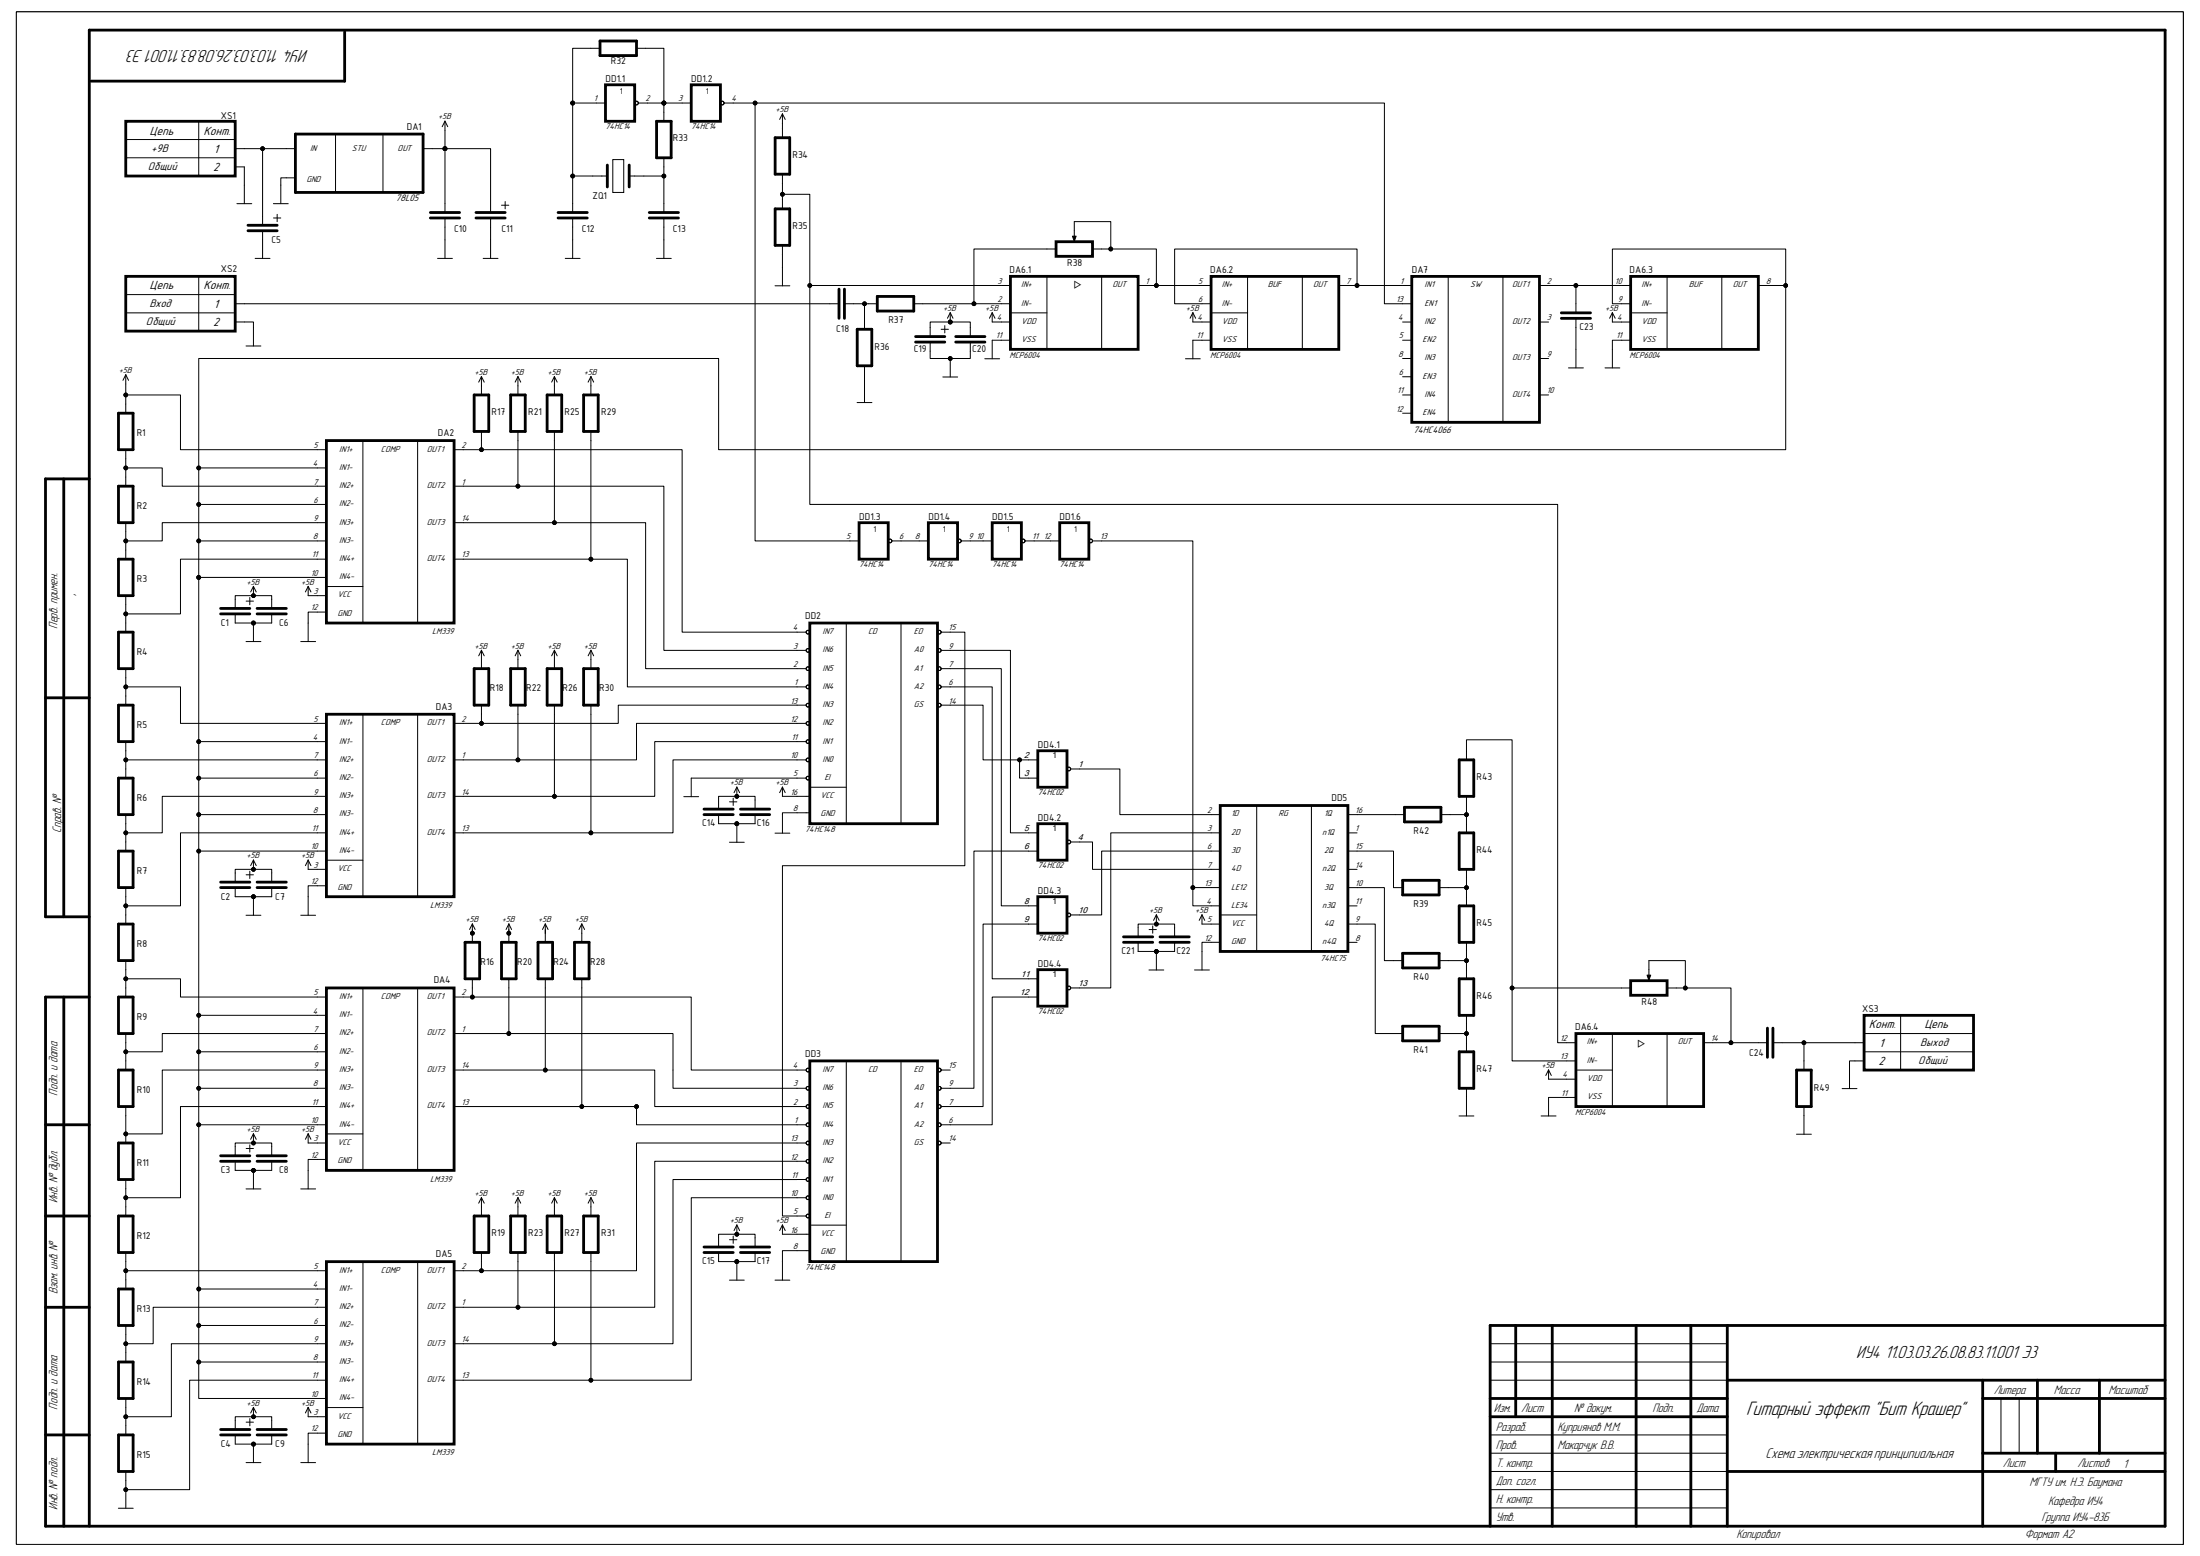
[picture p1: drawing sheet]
<svg xmlns="http://www.w3.org/2000/svg" width="297mm" height="210mm" viewBox="0 0 297 210" stroke-linecap="round" stroke-linejoin="round" font-family="sans-serif">
<g fill="none" stroke="#000" stroke-width=".14">
<path d="M2.2 1.6h292.6v206.8h-292.6zM17 18.8h14.8M26.8 16.4v7.4M45.3 18.1v7.9M51.7 18.1v7.9M60.1 16.4v3.7h6.1v8.6M60.1 16.4l-.4 .7M60.1 16.4l.3 .7M77.3 13.9v9.9h4.7M77.3 13.9h4.4M81 6.5h-3.7v7.4M85.9 6.5h3.7v9.9"/>
<path d="M86.2 13.9h7.1M97.8 13.9h89.1v27.1h3.7M101.9 13.9v59.1h14.1M105.6 15.4v3.2M105.6 15.4l-.3 .7M105.6 15.4l.4 .7M17 21.3h14.8M17 39.8h14.8M26.8 37.3v7.4M31.8 22.5h1.2v5M31.8 20.1h3.6M32 27.5h2"/>
<path d="M34.4 34.9h2M35.4 31.1v3.8M36.9 27.5h2M36.9 29.4h1M37.4 28.9v1M39.9 24h-2v3.5M39.9 20.1h-4.5v10.3M57.1 20.1h3v8.6M59.1 34.9h2M60.1 29.4v5.5M65.2 34.9h2M66.2 29.4v5.5"/>
<path d="M67.7 27.7h1M68.2 27.2v1M76.3 34.9h2M77.3 23.8v4.9M77.3 29.4v5.5M82.7 21.5h1.5v4.5h-1.5zM84.9 23.8h4.7v4.9M88.6 34.9h2M89.6 21.3v2.5M89.6 29.4v5.5M104.6 38.6h2M105.6 26.2h3.7v41.9h101v72.6h2.5"/>
<path d="M105.6 23.5v4.7M105.6 33.1v5.5M109.3 38.5h27.1M141.3 37.3v9.9M142.6 33.6h-11.1v7.4h-8.1M144.8 31.9h.5l-.3 .7zM145 32.4v-2.5h5v3.7M147.5 33.6h8.6v4.9h7.4M148.7 37.3v9.9M153.7 38.5h2.4M168.4 37.3v9.9M175.8 37.3v9.9"/>
<path d="M180.7 38.5h2.5M190.6 38.5h-7.4v-4.9h-24.6v7.4h4.9M195.5 37.3v19.7M202.9 37.3v19.7M207.8 38.5h12.3M212.8 38.5v3.7M225.1 37.3v9.9M232.5 37.3v9.9M237.4 38.5h3.7v22.2h-144.1v-12.3h-70.2v29.5M241.1 38.5v-4.9h-23.4v7.4h2.4M17 53.3h7.4v7.4h19.7M17 50.6v5.2"/>
<path d="M17 50.6l-.4 .7M17 50.6l.4 .7M17 42.2h14.8M31.8 43.5h2.4v3.2M31.8 41h81.5M33.2 46.7h2M49 59.5v24.6M56.4 59.5v24.6M65 58.2v2.5h-3.7M65 50.8v2.5M65 50.8l-.4 .8M65 50.8l.4 .8"/>
<path d="M69.9 58.2v7.4h-8.6M69.9 50.8v2.5M69.9 50.8l-.4 .8M69.9 50.8l.4 .8M74.8 50.8v2.5M74.8 58.2v12.3M74.8 50.8l-.3 .8M74.8 50.8l.4 .8M79.8 58.2v17.3h-18.5M79.8 50.8v2.5M79.8 50.8l-.4 .8M79.8 50.8l.4 .8"/>
<path d="M114 41h4.4M115.7 54.3h2M116.7 41v3.4M116.7 49.4v4.9M125.6 46.2v2.2h5.4v-2.2M127.1 44.4h.9M127.3 50.9h2M127.6 44v.9M128.3 43.5h-2.7v1.9M128.3 43.5h2.7v1.9M128.3 42.2l-.4 .8M128.3 42.2l.4 .8"/>
<path d="M128.3 42.2v1.3M128.3 48.4v2.5M131.5 41h4.9M133 48.4h2M134 42.2v1.3h2.4M134 42.2l-.4 .8M134 42.2l.3 .8M136.4 45.9h-2.4v2.5M136.4 42.2h4.9M160 48.4h2M161 42.2v1.3h2.5M161 42.2l-.3 .8"/>
<path d="M161 42.2l.4 .8M163.5 45.9h-2.5v2.5M163.5 42.2h4.9M189.4 43.5h1.2M189.4 45.9h1.2M189.4 48.4h1.2M189.4 50.9h1.2M189.4 53.3h1.2M189.4 55.8h1.2M207.8 43.5h1.3M207.8 48.4h1.3M207.8 53.3h1.3"/>
<path d="M211.8 49.7h2M212.8 43v6.7M216.7 49.7h2M217.7 42.2v1.3h2.4M217.7 42.2l-.4 .8M217.7 42.2l.4 .8M220.1 45.9h-2.4v3.8M220.1 42.2h5M17 60.7v4.9M17 63.2h4.9v2.4h22.2M17 70.5v5M26.8 77.9v59.1h17.3"/>
<path d="M26.8 63.2h17.3M26.8 68.1h17.3M26.8 73h17.3M26.8 77.9h17.3M34.2 79.1v1.3M34.2 79.1l-.4 .8M34.2 79.1l.4 .8M41.6 79.1v1.3h2.5M41.6 79.1l-.4 .8M41.6 79.1l.4 .8M44.1 70.5h-22.2v2.5h-4.9M44.1 75.5h-19.7v7.4h-7.4"/>
<path d="M44.1 79.2h4.9M61.3 70.5h25.9v19.7h21.6M65 60.7h27.1v24.6h16.7M69.9 65.6h19.7v22.2h19.2M79.8 75.5h4.9v17.2h24.1M120.4 73h4.9M129.8 73h4.2M138.4 73h4.7M147.5 73h13.5v49.3h3.7M17 80.4v4.9M17 90.2v5M17 92.7h7.4v4.9h19.7"/>
<path d="M31.8 82.1v-1.7h4.9v1.7M31.8 82.9v1.2h4.9v-1.2M33.2 86.6h2M33.2 81.1h1M33.7 80.6v1M34.2 84.1v2.5M40.6 86.6h2M44.1 82.6h-2.5v4M49 96.4v24.6M56.4 96.4v24.6M65 95.2v2.4h-3.7M65 87.8v2.4"/>
<path d="M65 87.8l-.4 .7M65 87.8l.4 .7M69.9 95.2v7.4h-8.6M69.9 87.8v2.4M69.9 87.8l-.4 .7M69.9 87.8l.4 .7M74.9 87.8v2.4M74.9 95.2v12.3M74.9 87.8l-.4 .7M74.9 87.8l.3 .7M79.8 87.8v2.4M79.8 95.2v17.2"/>
<path d="M79.8 87.8l-.4 .7M79.8 87.8l.4 .7M108.8 97.6h-22.9v5h-16M108.8 95.2h-25.3v2.4h-18.5M114.3 84.1v27.1M121.6 84.1v27.1M127.1 90.2h8.1v32.1h4.9M127.1 92.7h6.9v39.4h6.1M127.1 87.8h9.3v24.6h3.7M127.1 85.3h3.2v31.5h-24.7v47.3h3.2M127.1 95.2h5.6v7.4h7.4M17 100.1v4.9"/>
<path d="M17 102.6h27.1M17 110v4.9M17 119.8v4.9M26.8 100.1h17.3M26.8 105h17.3M26.8 110h17.3M26.8 114.9h17.3M31.8 119.1v-1.8h4.9v1.8M31.8 119.8v1.2h4.9v-1.2M33.2 118.1h1M33.7 117.6v1M34.2 116.1v1.2"/>
<path d="M34.2 116.1l-.4 .7M34.2 116.1l.4 .7M41.6 116.1v1.2h2.5M41.6 116.1l-.4 .7M41.6 116.1l.4 .7M44.1 119.6h-2.5v3.9M44.1 107.5h-22.2v4.9h-4.9M44.1 112.4h-19.7v9.9h-7.4M44.1 116.1h4.9M92.3 107.5h2M97 109.2v-1.7h4.9v1.7M97 110v1.2h4.9v-1.2"/>
<path d="M98.5 113.7h2M98.5 108.2h1M99 107.7v1M99.5 106.2l-.4 .8M99.5 106.2l.4 .8M99.5 106.2v1.3M99.5 111.2v2.5M104.6 112.5h2M105.6 106.2v1.3h3.7M105.6 106.2l-.3 .8M105.6 106.2l.4 .8M108.8 105h-15.5v2.5"/>
<path d="M108.8 102.6h-17.9v9.8h-29.6M108.8 100.1h-20.4v7.4h-27.1M109.3 109.7h-3.7v2.8M109.3 106.3h5M137.6 102.6v2.4h2.5M138.9 114.9h1.2M138.9 114.9h-7.4v32h-4.4M144.5 103.8h6.7v6.2h13.5M144.5 113.6h3v3.7h17.2M161 119.8h3.7M164.7 112.4h-14.7v20.9h-5.5M164.7 114.9h-16v8.6h-4.2"/>
<path d="M169.7 108.7v19.7M177 108.7v19.7M182 110h7.6M182 114.9h6.1v4.9h1.3M182 119.8h4.9v9.9h2.5M182 112.4h1.2M182 117.3h1.2M194.3 119.8h3.7v2.5M194.5 110h3.5v2.4M198 102.6v-2.7h6.1v43.3h8.7M198 107.5v2.5M198 117.3v2.5"/>
<path d="M17 129.7v4.9M17 139.5v4.9M17 132.1h7.4v2.5h19.7M26.8 137v5h17.3M33.2 123.5h2M34.2 121v2.5M40.6 123.5h2M44.1 139.5h-22.2v2.5h-4.9M49 133.3v24.7M56.4 133.3v24.7M61.3 139.5h29.6v7.4h17.9M61.3 134.6h32v9.8h15.5"/>
<path d="M63.8 125.5v.5M63.8 124.7v2.5M63.8 132.1v2.5M63.8 124.7l-.4 .8M63.8 124.7l.3 .8M68.7 125.5v.5M68.7 124.7v2.5M68.7 132.1v7.4M68.7 124.7l-.4 .8M68.7 124.7l.4 .8M73.6 125.5v.5M73.6 124.7v2.5"/>
<path d="M73.6 132.1v12.3M73.6 124.7l-.4 .8M73.6 124.7l.4 .8M78.5 132.1v17.3h-17.2M78.5 124.7v2.5M78.5 124.7l-.3 .8M78.5 124.7l.4 .8M140.1 124.7h-7.4v24.7h-5.6M140.1 134.6h-6.1v17.2h-6.9M153.7 126.4v-1.7h4.9v1.7M153.7 127.2v1.2h4.9v-1.2M155.1 130.9h2"/>
<path d="M155.1 125.5h1M155.6 125v1M156.1 123.5l-.4 .7M156.1 123.5l.4 .7M156.1 123.5v1.2M156.1 128.4v2.5M161.3 130.9h2M162.3 123.5v1.2h2.4M162.3 123.5l-.4 .7M162.3 123.5l.3 .7M164.7 127.2h-2.4v3.7M164.7 123.5h5"/>
<path d="M182 124.7h3.7v14.8h3.7M182 122.3h1.2M182 127.2h1.2M194.3 139.5h3.7v2.5M194.3 129.7h3.7v2.4M198 127.2v2.5M198 137v2.5M204.1 133.3h16M217.7 139.5v9.9M222.4 131.6h.5l-.3 .7zM222.6 132.1v-2.4h4.9v3.6M225.1 133.3h8.6v7.4"/>
<path d="M225.1 139.5v9.9M251.7 139.5h14.7M256.6 137v7.4M17 159.2v4.9M17 149.4v4.9M26.8 142v4.9h17.3M26.8 146.9v4.9h17.3M26.8 151.8v22.2h17.3M31.8 156v-1.7h4.9v1.7M31.8 156.7v1.3h4.9v-1.3M33.2 155h1M33.7 154.5v1"/>
<path d="M34.2 153v1.3M34.2 158v2.5M34.2 153l-.4 .8M34.2 153l.4 .8M41.6 153v1.3h2.5M41.6 153l-.4 .8M41.6 153l.4 .8M44.1 156.5h-2.5v4M44.1 144.4h-22.2v8.6h-4.9M44.1 149.4h-19.7v12.3h-7.4M44.1 153h4.9M61.3 144.4h27.1v5h20.4"/>
<path d="M78.5 149.4h7.4v2.4h22.9M108.8 159.2h-17.9v22.2h-16M108.8 156.7h-20.4v19.7h-27.1M108.8 154.3h-22.9v17.2h-24.6M114.3 143.2v27.1M121.6 143.2v27.1M127.1 144.4h1.2M127.1 154.3h1.2M197 150.6h2M198 146.9v3.7M208.1 150.6h2M209.1 144.4v1.3h3.7"/>
<path d="M209.1 144.4l-.4 .8M209.1 144.4l.3 .8M212.8 148.1h-3.7v2.5M212.8 144.4h4.9M230 140.7h8.6M239.4 140.7h12.3M242.5 153.1h2M243.5 140.7v3.7M243.5 149.4v3.7M248.7 146.9h2M251.7 143.2h-2v3.7M251.7 142h14.7"/>
<path d="M17 169.1v4.9M17 171.5h27.1M17 178.9v4.9M26.8 174v4.9h17.3M26.8 178.9v4.9h17.3M33.2 160.5h2M40.6 160.5h2M44.1 176.4h-23.4v5h-3.7M49 170.3v24.6M56.4 170.3v24.6M65 161.6v2.5M65 169.1v2.4"/>
<path d="M65 161.6l-.4 .8M65 161.6l.4 .8M69.9 161.6v2.5M69.9 169.1v7.3M69.9 161.6l-.4 .8M69.9 161.6l.4 .8M74.9 169.1v12.3h-13.6M74.9 161.6v2.5M74.9 161.6l-.4 .8M74.9 161.6l.3 .8M79.8 169.1v17.2h-18.5M79.8 161.6v2.5"/>
<path d="M79.8 161.6l-.4 .8M79.8 161.6l.4 .8M97 168.3v-1.7h4.9v1.7M97 169.1v1.2h4.9v-1.2M98.5 172.8h2M98.5 167.3h1M99 166.8v1M99.5 165.3v1.3M99.5 170.3v2.5M99.5 165.3l-.4 .8M99.5 165.3l.4 .8M104.6 172.8h2"/>
<path d="M105.6 165.3v1.3h3.7M105.6 165.3l-.3 .8M105.6 165.3l.4 .8M108.8 161.7h-15.5v24.6h-13.5M109.3 168.8h-3.7v4M109.3 165.4h5M17 188.8v4.9M17 198.6v5M26.8 183.8v5h17.3M31.8 192.9v-1.7h4.9v1.7M31.8 193.7v1.2h4.9v-1.2M33.2 197.4h2"/>
<path d="M33.2 191.9h1M33.7 191.5v.9M34.2 190v1.2M34.2 194.9v2.5M34.2 190l-.4 .7M34.2 190l.4 .7M40.6 197.4h2M41.6 190v1.2h2.5M41.6 190l-.4 .7M41.6 190l.4 .7M44.1 193.4h-2.5v4M44.1 181.4h-21v9.8h-6.1"/>
<path d="M44.1 186.3h-18.5v14.8h-8.6M44.1 190h4.9M201.2 198.6h32M201.2 196.1h32M201.2 193.7h32M201.2 186.3h32M201.2 183.8h32M201.2 181.4h32M270.1 188.8v7.3M272.6 188.8v7.3M16 203.6h2M201.2 201.1h32"/>
<path d="M201.2 203.5h32"/>
<circle cx="77.3" cy="13.9" r=".25"/>
<circle cx="85.9" cy="13.9" r=".25"/>
<circle cx="89.6" cy="13.9" r=".25"/>
<circle cx="97.5" cy="13.9" r=".25"/>
<circle cx="101.9" cy="13.9" r=".25"/>
<circle cx="35.4" cy="20.1" r=".25"/>
<circle cx="60.1" cy="20.1" r=".25"/>
<circle cx="77.3" cy="23.8" r=".25"/>
<circle cx="89.6" cy="23.8" r=".25"/>
<circle cx="105.6" cy="26.2" r=".25"/>
<circle cx="109.3" cy="38.5" r=".25"/>
<circle cx="150" cy="33.6" r=".25"/>
<circle cx="156.1" cy="38.5" r=".25"/>
<circle cx="183.2" cy="38.5" r=".25"/>
<circle cx="212.8" cy="38.5" r=".25"/>
<circle cx="241.1" cy="38.5" r=".25"/>
<circle cx="17" cy="53.3" r=".25"/>
<circle cx="116.7" cy="41" r=".25"/>
<circle cx="128.3" cy="48.4" r=".25"/>
<circle cx="128.3" cy="43.5" r=".25"/>
<circle cx="131.5" cy="41" r=".25"/>
<circle cx="17" cy="73" r=".25"/>
<circle cx="17" cy="63.2" r=".25"/>
<circle cx="26.8" cy="77.9" r=".25"/>
<circle cx="26.8" cy="73" r=".25"/>
<circle cx="26.8" cy="68.1" r=".25"/>
<circle cx="26.8" cy="63.2" r=".25"/>
<circle cx="65" cy="60.7" r=".25"/>
<circle cx="69.9" cy="65.6" r=".25"/>
<circle cx="74.8" cy="70.5" r=".25"/>
<circle cx="79.8" cy="75.5" r=".25"/>
<circle cx="120.2" cy="73" r=".25"/>
<circle cx="129.5" cy="73" r=".25"/>
<circle cx="138.1" cy="73" r=".25"/>
<circle cx="147.2" cy="73" r=".25"/>
<circle cx="17" cy="82.9" r=".25"/>
<circle cx="17" cy="92.7" r=".25"/>
<circle cx="34.2" cy="80.4" r=".25"/>
<circle cx="34.2" cy="84.1" r=".25"/>
<circle cx="65" cy="97.6" r=".25"/>
<circle cx="109.1" cy="95.2" r=".25"/>
<circle cx="109.1" cy="90.3" r=".25"/>
<circle cx="109.1" cy="85.3" r=".25"/>
<circle cx="109.1" cy="92.7" r=".25"/>
<circle cx="109.1" cy="87.8" r=".25"/>
<circle cx="109.1" cy="97.6" r=".25"/>
<circle cx="126.8" cy="92.7" r=".25"/>
<circle cx="126.8" cy="87.8" r=".25"/>
<circle cx="126.8" cy="90.3" r=".25"/>
<circle cx="126.8" cy="85.3" r=".25"/>
<circle cx="126.8" cy="95.2" r=".25"/>
<circle cx="17" cy="112.4" r=".25"/>
<circle cx="17" cy="102.6" r=".25"/>
<circle cx="26.8" cy="100.1" r=".25"/>
<circle cx="26.8" cy="114.9" r=".25"/>
<circle cx="26.8" cy="110" r=".25"/>
<circle cx="26.8" cy="105" r=".25"/>
<circle cx="34.2" cy="117.3" r=".25"/>
<circle cx="69.9" cy="102.6" r=".25"/>
<circle cx="74.9" cy="107.5" r=".25"/>
<circle cx="79.8" cy="112.4" r=".25"/>
<circle cx="99.5" cy="107.5" r=".25"/>
<circle cx="99.5" cy="111.2" r=".25"/>
<circle cx="109.1" cy="100.1" r=".25"/>
<circle cx="109.1" cy="105" r=".25"/>
<circle cx="109.1" cy="102.6" r=".25"/>
<circle cx="137.6" cy="102.6" r=".25"/>
<circle cx="144.3" cy="103.8" r=".25"/>
<circle cx="144.3" cy="113.6" r=".25"/>
<circle cx="161" cy="119.8" r=".25"/>
<circle cx="198" cy="110" r=".25"/>
<circle cx="198" cy="119.8" r=".25"/>
<circle cx="17" cy="132.1" r=".25"/>
<circle cx="17" cy="122.3" r=".25"/>
<circle cx="26.8" cy="137" r=".25"/>
<circle cx="34.2" cy="121" r=".25"/>
<circle cx="63.8" cy="134.6" r=".25"/>
<circle cx="63.8" cy="126" r=".25"/>
<circle cx="68.7" cy="126" r=".25"/>
<circle cx="68.7" cy="139.5" r=".25"/>
<circle cx="144.3" cy="123.5" r=".25"/>
<circle cx="144.3" cy="133.3" r=".25"/>
<circle cx="156.1" cy="124.7" r=".25"/>
<circle cx="156.1" cy="128.4" r=".25"/>
<circle cx="198" cy="139.5" r=".25"/>
<circle cx="198" cy="129.7" r=".25"/>
<circle cx="204.1" cy="133.4" r=".25"/>
<circle cx="227.5" cy="133.4" r=".25"/>
<circle cx="17" cy="142" r=".25"/>
<circle cx="17" cy="153" r=".25"/>
<circle cx="26.8" cy="151.8" r=".25"/>
<circle cx="26.8" cy="146.9" r=".25"/>
<circle cx="26.8" cy="142" r=".25"/>
<circle cx="34.2" cy="158" r=".25"/>
<circle cx="34.2" cy="154.3" r=".25"/>
<circle cx="73.6" cy="144.4" r=".25"/>
<circle cx="78.5" cy="149.4" r=".25"/>
<circle cx="85.9" cy="149.4" r=".25"/>
<circle cx="109.1" cy="149.4" r=".25"/>
<circle cx="109.1" cy="146.9" r=".25"/>
<circle cx="109.1" cy="151.8" r=".25"/>
<circle cx="109.1" cy="144.4" r=".25"/>
<circle cx="109.1" cy="154.3" r=".25"/>
<circle cx="109.1" cy="159.2" r=".25"/>
<circle cx="109.1" cy="156.7" r=".25"/>
<circle cx="126.8" cy="151.8" r=".25"/>
<circle cx="126.8" cy="144.4" r=".25"/>
<circle cx="126.8" cy="146.9" r=".25"/>
<circle cx="126.8" cy="149.4" r=".25"/>
<circle cx="126.8" cy="154.3" r=".25"/>
<circle cx="233.7" cy="140.7" r=".25"/>
<circle cx="243.5" cy="140.7" r=".25"/>
<circle cx="17" cy="171.5" r=".25"/>
<circle cx="17" cy="161.7" r=".25"/>
<circle cx="26.8" cy="178.9" r=".25"/>
<circle cx="26.8" cy="174" r=".25"/>
<circle cx="65" cy="171.5" r=".25"/>
<circle cx="69.9" cy="176.4" r=".25"/>
<circle cx="99.5" cy="170.3" r=".25"/>
<circle cx="99.5" cy="166.6" r=".25"/>
<circle cx="109.1" cy="164.1" r=".25"/>
<circle cx="109.1" cy="161.7" r=".25"/>
<circle cx="17" cy="181.4" r=".25"/>
<circle cx="17" cy="191.2" r=".25"/>
<circle cx="26.8" cy="183.8" r=".25"/>
<circle cx="34.2" cy="194.9" r=".25"/>
<circle cx="34.2" cy="191.2" r=".25"/>
<circle cx="74.9" cy="181.4" r=".25"/>
<circle cx="79.8" cy="186.3" r=".25"/>
<circle cx="17" cy="201.1" r=".25"/>
</g>
<g fill="none" stroke="#000" stroke-width=".38">
<path d="M17 16.4h14.8v7.4h-14.8zM39.9 18.1h17.2v7.9h-17.2zM46.5 4.3v6.7h-34.2M81 5.5h4.9v2h-4.9zM81.7 11.4h4v5h-4zM88.6 16.4h2v4.9h-2zM93.3 11.4h4v5h-4zM104.6 18.6h2v4.9h-2zM17 37.3h14.8v7.4h-14.8zM33.5 31.1h3.9M33.5 30.4h3.9M58.1 28.7h3.9"/>
<path d="M58.1 29.4h3.9M64.3 28.7h3.9M64.3 29.4h3.9M75.3 28.7h4M75.3 29.4h4M82 22.3v2.9M84.9 22.3v2.9M87.7 28.7h3.9M87.7 29.4h3.9M104.6 28.2h2v4.9h-2zM113.3 39v4M114 39v4"/>
<path d="M136.4 37.3h17.3v9.9h-17.3zM142.6 32.6h4.9v2h-4.9zM163.5 37.3h17.2v9.9h-17.2zM190.6 37.3h17.2v19.7h-17.2zM220.1 37.3h17.3v9.9h-17.3zM16 55.8h2v4.9h-2zM44.1 59.5h17.2v24.6h-17.2zM64 53.3h2v4.9h-2zM68.9 53.3h2v4.9h-2zM73.9 53.3h1.9v4.9h-1.9zM78.8 53.3h2v4.9h-2zM115.7 44.4h2v5h-2z"/>
<path d="M118.4 40h5v2h-5zM123.6 46.2h4M123.6 45.4h4M129 46.2h4M129 45.4h4M210.8 43h3.9M210.8 42.2h3.9M8.6 64.6v59.1M12.1 64.6h-6v59.1h6M16 65.6h2v4.9h-2zM16 75.5h2v4.9h-2zM116 70.5h3.9v5h-3.9z"/>
<path d="M125.3 70.5h4v5h-4zM134 70.5h3.9v5h-3.9zM143.1 70.5h3.9v5h-3.9zM6.1 94.2h6M16 85.3h2v4.9h-2zM16 95.2h2v4.9h-2zM29.8 82.9h3.9M29.8 82.1h3.9M34.7 82.9h4M34.7 82.1h4M44.1 96.4h17.2v24.6h-17.2zM64 90.2h2v5h-2z"/>
<path d="M68.9 90.2h2v5h-2zM73.9 90.2h1.9v5h-1.9zM78.8 90.2h2v5h-2zM109.3 84.1h17.3v27.1h-17.3zM16 105h2v5h-2zM16 114.9h2v4.9h-2zM29.8 119.8h3.9M29.8 119.1h3.9M34.7 119.8h4M34.7 119.1h4M95 110h4M95 109.2h4"/>
<path d="M100 110h3.9M100 109.2h3.9M140.1 101.3h3.9v5h-3.9zM140.1 111.2h3.9v4.9h-3.9zM164.7 108.7h17.3v19.7h-17.3zM189.4 118.8h4.9v2h-4.9zM189.6 109h4.9v1.9h-4.9zM197 102.6h2v4.9h-2zM197 112.4h2v4.9h-2zM8.6 134.6v71.4M12.1 134.6h-6v71.4h286.2v-201.9h-280.2v201.9M16 134.6h2v4.9h-2z"/>
<path d="M16 124.7h2v5h-2zM44.1 133.3h17.2v24.7h-17.2zM62.8 127.2h2v4.9h-2zM67.7 127.2h2v4.9h-2zM72.6 127.2h2v4.9h-2zM77.6 127.2h1.9v4.9h-1.9zM140.1 121h3.9v5h-3.9zM140.1 130.9h3.9v4.9h-3.9zM151.7 127.2h3.9M151.7 126.4h3.9M156.6 127.2h3.9M156.6 126.4h3.9"/>
<path d="M189.4 128.7h4.9v1.9h-4.9zM189.4 138.5h4.9v2h-4.9zM197 132.1h2v4.9h-2zM197 122.3h2v4.9h-2zM212.8 139.5h17.2v9.9h-17.2zM220.1 132.4h5v1.9h-5zM238.6 138.8v3.9M239.4 138.8v3.9M251.7 137h14.7v7.4h-14.7zM6.1 151.8h6M16 144.4h2v5h-2zM16 154.3h2v4.9h-2z"/>
<path d="M29.8 156.7h3.9M29.8 156h3.9M34.7 156.7h4M34.7 156h4M109.3 143.2h17.3v27.1h-17.3zM197 142h2v4.9h-2zM242.5 144.4h2v5h-2zM6.1 164.1h6M6.1 176.4h6M16 164.1h2v5h-2zM16 174h2v4.9h-2zM44.1 170.3h17.2v24.6h-17.2z"/>
<path d="M64 164.1h2v5h-2zM68.9 164.1h2v5h-2zM73.9 164.1h1.9v5h-1.9zM78.8 164.1h2v5h-2zM95 169.1h4M95 168.3h4M100 169.1h3.9M100 168.3h3.9M204.6 178.9v12.3M209.6 178.9v27.1M220.9 178.9v27.1M228.3 178.9v27.1"/>
<path d="M233.2 178.9v27.1M292.3 178.9h-91.1v27.1M6.1 193.7h6M16 193.7h2v4.9h-2zM16 183.8h2v5h-2zM29.8 193.7h3.9M29.8 192.9h3.9M34.7 193.7h4M34.7 192.9h4M201.2 191.2h32M201.2 188.8h32M233.2 186.3h59.1"/>
<path d="M233.2 198.6h59.1M267.7 188.8h24.6M267.7 186.3v19.7M267.7 196.1h24.6M275.1 186.3v9.8M277.5 196.1v2.5M283.4 186.3v9.8"/>
</g>
<g fill="#000">
<path d="M144.8 31.9h.5l-.3 .7zM222.4 131.6h.5l-.3 .7z"/>
<circle cx="77.3" cy="13.9" r=".25"/>
<circle cx="89.6" cy="13.9" r=".25"/>
<circle cx="101.9" cy="13.9" r=".25"/>
<circle cx="35.4" cy="20.1" r=".25"/>
<circle cx="60.1" cy="20.1" r=".25"/>
<circle cx="77.3" cy="23.8" r=".25"/>
<circle cx="89.6" cy="23.8" r=".25"/>
<circle cx="105.6" cy="26.2" r=".25"/>
<circle cx="109.3" cy="38.5" r=".25"/>
<circle cx="150" cy="33.6" r=".25"/>
<circle cx="156.1" cy="38.5" r=".25"/>
<circle cx="183.2" cy="38.5" r=".25"/>
<circle cx="212.8" cy="38.5" r=".25"/>
<circle cx="241.1" cy="38.5" r=".25"/>
<circle cx="17" cy="53.3" r=".25"/>
<circle cx="116.7" cy="41" r=".25"/>
<circle cx="128.3" cy="48.4" r=".25"/>
<circle cx="128.3" cy="43.5" r=".25"/>
<circle cx="131.5" cy="41" r=".25"/>
<circle cx="17" cy="73" r=".25"/>
<circle cx="17" cy="63.2" r=".25"/>
<circle cx="26.8" cy="77.9" r=".25"/>
<circle cx="26.8" cy="73" r=".25"/>
<circle cx="26.8" cy="68.1" r=".25"/>
<circle cx="26.8" cy="63.2" r=".25"/>
<circle cx="65" cy="60.7" r=".25"/>
<circle cx="69.9" cy="65.6" r=".25"/>
<circle cx="74.8" cy="70.5" r=".25"/>
<circle cx="79.8" cy="75.5" r=".25"/>
<circle cx="17" cy="82.9" r=".25"/>
<circle cx="17" cy="92.7" r=".25"/>
<circle cx="34.2" cy="80.4" r=".25"/>
<circle cx="34.2" cy="84.1" r=".25"/>
<circle cx="65" cy="97.6" r=".25"/>
<circle cx="17" cy="112.4" r=".25"/>
<circle cx="17" cy="102.6" r=".25"/>
<circle cx="26.8" cy="100.1" r=".25"/>
<circle cx="26.8" cy="114.9" r=".25"/>
<circle cx="26.8" cy="110" r=".25"/>
<circle cx="26.8" cy="105" r=".25"/>
<circle cx="34.2" cy="117.3" r=".25"/>
<circle cx="69.9" cy="102.6" r=".25"/>
<circle cx="74.9" cy="107.5" r=".25"/>
<circle cx="79.8" cy="112.4" r=".25"/>
<circle cx="99.5" cy="107.5" r=".25"/>
<circle cx="99.5" cy="111.2" r=".25"/>
<circle cx="137.6" cy="102.6" r=".25"/>
<circle cx="161" cy="119.8" r=".25"/>
<circle cx="198" cy="110" r=".25"/>
<circle cx="198" cy="119.8" r=".25"/>
<circle cx="17" cy="132.1" r=".25"/>
<circle cx="17" cy="122.3" r=".25"/>
<circle cx="26.8" cy="137" r=".25"/>
<circle cx="34.2" cy="121" r=".25"/>
<circle cx="63.8" cy="134.6" r=".25"/>
<circle cx="63.8" cy="126" r=".25"/>
<circle cx="68.7" cy="126" r=".25"/>
<circle cx="68.7" cy="139.5" r=".25"/>
<circle cx="156.1" cy="124.7" r=".25"/>
<circle cx="156.1" cy="128.4" r=".25"/>
<circle cx="198" cy="139.5" r=".25"/>
<circle cx="198" cy="129.7" r=".25"/>
<circle cx="204.1" cy="133.4" r=".25"/>
<circle cx="227.5" cy="133.4" r=".25"/>
<circle cx="17" cy="142" r=".25"/>
<circle cx="17" cy="153" r=".25"/>
<circle cx="26.8" cy="151.8" r=".25"/>
<circle cx="26.8" cy="146.9" r=".25"/>
<circle cx="26.8" cy="142" r=".25"/>
<circle cx="34.2" cy="158" r=".25"/>
<circle cx="34.2" cy="154.3" r=".25"/>
<circle cx="73.6" cy="144.4" r=".25"/>
<circle cx="78.5" cy="149.4" r=".25"/>
<circle cx="85.9" cy="149.4" r=".25"/>
<circle cx="233.7" cy="140.7" r=".25"/>
<circle cx="243.5" cy="140.7" r=".25"/>
<circle cx="17" cy="171.5" r=".25"/>
<circle cx="17" cy="161.7" r=".25"/>
<circle cx="26.8" cy="178.9" r=".25"/>
<circle cx="26.8" cy="174" r=".25"/>
<circle cx="65" cy="171.5" r=".25"/>
<circle cx="69.9" cy="176.4" r=".25"/>
<circle cx="99.5" cy="170.3" r=".25"/>
<circle cx="99.5" cy="166.6" r=".25"/>
<circle cx="17" cy="181.4" r=".25"/>
<circle cx="17" cy="191.2" r=".25"/>
<circle cx="26.8" cy="183.8" r=".25"/>
<circle cx="34.2" cy="194.9" r=".25"/>
<circle cx="34.2" cy="191.2" r=".25"/>
<circle cx="74.9" cy="181.4" r=".25"/>
<circle cx="79.8" cy="186.3" r=".25"/>
<circle cx="17" cy="201.1" r=".25"/>
</g>
<text font-size="2.8" x="235.8" y="191.1">Гитарный эффект &quot;Бит Крашер&quot;</text>
<g font-size="2.5">
<text x="41.7" y="6.8" transform="rotate(-180 41.7 6.8)">ИУ4 11.03.03.26.08.83.11.001 Э3</text>
<text x="250.6" y="183.3">ИУ4 11.03.03.26.08.83.11.001 Э3</text>
</g>
<text font-size="2" x="238.3" y="196.7">Схема электрическая принципиальная</text>
<g font-size="1.7">
<text x="20.2" y="18.2">Цепь</text>
<text x="27.5" y="18.2">Конт.</text>
<text x="28.8" y="23.1">2</text>
<text x="28.9" y="20.6">1</text>
<text x="20.2" y="39.1">Цепь</text>
<text x="27.5" y="39.1">Конт.</text>
<text x="28.9" y="41.5">1</text>
<text x="28.8" y="44">2</text>
<text x="11.1" y="80.7" transform="rotate(-90 11.1 80.7)">'</text>
<text x="7.7" y="84.8" transform="rotate(-90 7.7 84.8)">Перв. примен.</text>
<text x="8.3" y="112.4" transform="rotate(-90 8.3 112.4)">Справ. №</text>
<text x="252.3" y="138.8">Конт.</text>
<text x="253.6" y="143.7">2</text>
<text x="253.7" y="141.3">1</text>
<text x="259.8" y="138.8">Цепь</text>
<text x="7.7" y="147.9" transform="rotate(-90 7.7 147.9)">Подп. и дата</text>
<text x="7.7" y="162.4" transform="rotate(-90 7.7 162.4)">Инв. № дубл.</text>
<text x="7.7" y="174.7" transform="rotate(-90 7.7 174.7)">Взам. инв. №</text>
<text x="7.7" y="190.2" transform="rotate(-90 7.7 190.2)">Подп. и дата</text>
<text x="201.7" y="190.6">Изм.</text>
<text x="205.4" y="190.6">Лист</text>
<text x="212.5" y="190.6">№ докум.</text>
<text x="223.1" y="190.6">Подп.</text>
<text x="229" y="190.6">Дата</text>
<text x="269.2" y="188.1">Литера</text>
<text x="277.3" y="188.1">Масса</text>
<text x="284.6" y="188.1">Масштаб</text>
<text x="201.9" y="193.1">Разраб.</text>
<text x="201.9" y="195.5">Пров.</text>
<text x="201.9" y="198">Т. контр.</text>
<text x="210.3" y="193.1">Куприянов М.М.</text>
<text x="210.3" y="195.5">Макарчук В.В.</text>
<text x="270.4" y="198">Лист</text>
<text x="280.5" y="198">Листов</text>
<text x="7.7" y="203.7" transform="rotate(-90 7.7 203.7)">Инв. № подл.</text>
<text x="201.9" y="202.9">Н. контр.</text>
<text x="201.9" y="200.4">Доп. согл.</text>
<text x="274" y="200.6">МГТУ им. Н.Э. Баумана</text>
<text x="276.5" y="203.1">Кафедра ИУ4</text>
<text x="286.6" y="198.1">1</text>
<text x="201.9" y="205.4">Утв.</text>
<text x="234.4" y="207.6">Копировал</text>
<text x="273.3" y="207.6">Формат А2</text>
<text x="275.6" y="205.3">Группа ИУ4-83Б</text>
</g>
<g font-size="1.6">
<text x="19.9" y="22.9">Общий</text>
<text x="20.4" y="20.5">+9В</text>
<text x="20.2" y="41.4">Вход</text>
<text x="19.7" y="43.9">Общий</text>
<text x="259" y="143.6">Общий</text>
<text x="259.2" y="141.2">Выход</text>
</g>
<g font-size="1.4">
<text x="81.7" y="11.1">DD1.1</text>
<text x="82.5" y="8.6">R32</text>
<text x="93.3" y="11.1">DD1.2</text>
<text x="29.8" y="16">XS1</text>
<text x="54.9" y="17.5">DA1</text>
<text x="90.8" y="19">R33</text>
<text x="107" y="21.3">R34</text>
<text x="80" y="26.8">ZQ1</text>
<text x="36.7" y="32.8">C5</text>
<text x="61.3" y="31.3">C10</text>
<text x="67.7" y="31.3">C11</text>
<text x="78.5" y="31.3">C12</text>
<text x="90.8" y="31.3">C13</text>
<text x="107" y="30.9">R35</text>
<text x="144.1" y="35.9">R38</text>
<text x="29.8" y="36.7">XS2</text>
<text x="136.3" y="36.8">DA6.1</text>
<text x="163.4" y="36.8">DA6.2</text>
<text x="190.6" y="36.8">DA7</text>
<text x="220" y="36.8">DA6.3</text>
<text x="112.9" y="44.7">C18</text>
<text x="118.1" y="47.2">R36</text>
<text x="119.9" y="43.6">R37</text>
<text x="123.4" y="47.5">C19</text>
<text x="131.2" y="47.5">C20</text>
<text x="213.2" y="44.6">C23</text>
<text x="18.5" y="58.8">R1</text>
<text x="59.1" y="58.8">DA2</text>
<text x="66.3" y="56">R17</text>
<text x="71.3" y="56">R21</text>
<text x="76.2" y="56">R25</text>
<text x="81.2" y="56">R29</text>
<text x="18.5" y="68.7">R2</text>
<text x="116" y="70.2">DD1.3</text>
<text x="125.3" y="70.2">DD1.4</text>
<text x="133.9" y="70.2">DD1.5</text>
<text x="143" y="70.2">DD1.6</text>
<text x="18.5" y="78.6">R3</text>
<text x="108.7" y="83.6">DD2</text>
<text x="18.5" y="88.4">R4</text>
<text x="29.8" y="84.5">C1</text>
<text x="37.7" y="84.5">C6</text>
<text x="58.8" y="95.8">DA3</text>
<text x="66.1" y="93.3">R18</text>
<text x="71" y="93.3">R22</text>
<text x="75.9" y="93.3">R26</text>
<text x="80.9" y="93.3">R30</text>
<text x="18.5" y="98.3">R5</text>
<text x="140.1" y="100.9">DD4.1</text>
<text x="199.3" y="105.3">R43</text>
<text x="18.5" y="108.1">R6</text>
<text x="94.8" y="111.5">C14</text>
<text x="102.2" y="111.5">C16</text>
<text x="140.1" y="110.8">DD4.2</text>
<text x="179.7" y="108.1">DD5</text>
<text x="190.8" y="112.5">R42</text>
<text x="18.5" y="117.9">R7</text>
<text x="199.3" y="115.2">R44</text>
<text x="29.8" y="121.4">C2</text>
<text x="37.2" y="121.4">C7</text>
<text x="140.1" y="120.6">DD4.3</text>
<text x="190.8" y="122.4">R39</text>
<text x="199.3" y="125">R45</text>
<text x="18.5" y="127.8">R8</text>
<text x="64.9" y="130.2">R16</text>
<text x="69.8" y="130.2">R20</text>
<text x="74.7" y="130.2">R24</text>
<text x="79.7" y="130.2">R28</text>
<text x="140.1" y="130.5">DD4.4</text>
<text x="151.4" y="128.8">C21</text>
<text x="158.8" y="128.8">C22</text>
<text x="18.5" y="137.7">R9</text>
<text x="58.6" y="132.7">DA4</text>
<text x="190.8" y="132.2">R40</text>
<text x="199.3" y="134.9">R46</text>
<text x="221.6" y="135.7">R48</text>
<text x="251.4" y="136.7">XS3</text>
<text x="108.7" y="142.7">DD3</text>
<text x="190.8" y="142.1">R41</text>
<text x="212.6" y="139">DA6.4</text>
<text x="236.1" y="142.6">C24</text>
<text x="18.5" y="147.5">R10</text>
<text x="199.3" y="144.7">R47</text>
<text x="244.9" y="147.2">R49</text>
<text x="18.5" y="157.4">R11</text>
<text x="29.8" y="158.3">C3</text>
<text x="37.7" y="158.3">C8</text>
<text x="18.5" y="167.2">R12</text>
<text x="66.3" y="166.9">R19</text>
<text x="71.3" y="166.9">R23</text>
<text x="76.2" y="166.9">R27</text>
<text x="81.2" y="166.9">R31</text>
<text x="58.8" y="169.7">DA5</text>
<text x="94.8" y="170.6">C15</text>
<text x="102.2" y="170.6">C17</text>
<text x="18.5" y="177">R13</text>
<text x="18.5" y="186.9">R14</text>
<text x="18.5" y="196.8">R15</text>
<text x="29.8" y="195.3">C4</text>
<text x="37.2" y="195.3">C9</text>
</g>
<g font-size="1.3">
<text x="53.4" y="27.2">78L05</text>
<text x="145" y="37.8" transform="rotate(90 145 37.8)">△</text>
<text x="190.8" y="58.5">74HC4066</text>
<text x="221.1" y="140.3" transform="rotate(90 221.1 140.3)">△</text>
</g>
<g font-size="1.2">
<text x="59.1" y="16.1">+5B</text>
<text x="80.2" y="13.7">1</text>
<text x="81.7" y="17.4">74HC14</text>
<text x="87.2" y="13.7">2</text>
<text x="91.6" y="13.7">3</text>
<text x="93.3" y="17.4">74HC14</text>
<text x="98.8" y="13.7">4</text>
<text x="104.7" y="15.1">+5B</text>
<text x="41.9" y="20.3">IN</text>
<text x="47.5" y="20.3">STU</text>
<text x="53.7" y="20.3">OUT</text>
<text x="41.4" y="24.5">GND</text>
<text x="127.3" y="42">+5B</text>
<text x="133" y="42">+5B</text>
<text x="134.7" y="38.3">3</text>
<text x="134.7" y="40.8">2</text>
<text x="137.9" y="41.3">IN-</text>
<text x="137.9" y="38.8">IN+</text>
<text x="150.2" y="38.8">OUT</text>
<text x="154.6" y="38.3">1</text>
<text x="160.1" y="42">+5B</text>
<text x="161.8" y="38.3">5</text>
<text x="161.8" y="40.8">6</text>
<text x="165" y="41.3">IN-</text>
<text x="165" y="38.8">IN+</text>
<text x="171.2" y="38.8">BUF</text>
<text x="177.3" y="38.8">OUT</text>
<text x="181.7" y="38.3">7</text>
<text x="188.5" y="40.8">13</text>
<text x="189" y="38.3">1</text>
<text x="192.3" y="38.8">IN1</text>
<text x="192.3" y="41.3">EN1</text>
<text x="198.5" y="38.8">SW</text>
<text x="204.1" y="38.8">OUT1</text>
<text x="208.8" y="38.3">2</text>
<text x="216.7" y="42">+5B</text>
<text x="218" y="38.3">10</text>
<text x="218.4" y="40.8">9</text>
<text x="221.6" y="41.3">IN-</text>
<text x="221.6" y="38.8">IN+</text>
<text x="228" y="38.8">BUF</text>
<text x="233.9" y="38.8">OUT</text>
<text x="238.4" y="38.3">8</text>
<text x="134.5" y="45.7">11</text>
<text x="134.6" y="43.2">4</text>
<text x="137.9" y="43.7">VDD</text>
<text x="137.9" y="46.2">VSS</text>
<text x="161.5" y="45.7">11</text>
<text x="161.7" y="43.2">4</text>
<text x="165" y="43.7">VDD</text>
<text x="165" y="46.2">VSS</text>
<text x="188.8" y="43.2">4</text>
<text x="188.8" y="45.7">5</text>
<text x="192.1" y="46.2">EN2</text>
<text x="192.3" y="43.7">IN2</text>
<text x="204.1" y="43.7">OUT2</text>
<text x="208.8" y="43.2">3</text>
<text x="218.2" y="45.7">11</text>
<text x="218.3" y="43.2">4</text>
<text x="221.6" y="43.7">VDD</text>
<text x="221.6" y="46.2">VSS</text>
<text x="16" y="50.3">+5B</text>
<text x="64.1" y="50.6">+5B</text>
<text x="69" y="50.6">+5B</text>
<text x="73.9" y="50.6">+5B</text>
<text x="78.8" y="50.6">+5B</text>
<text x="136.3" y="48.3">MCP6004</text>
<text x="163.4" y="48.3">MCP6004</text>
<text x="188.6" y="53.1">11</text>
<text x="188.8" y="48.1">8</text>
<text x="188.8" y="50.6">6</text>
<text x="192.1" y="51.1">EN3</text>
<text x="192.3" y="48.6">IN3</text>
<text x="192.3" y="53.6">IN4</text>
<text x="204.1" y="48.6">OUT3</text>
<text x="204.1" y="53.6">OUT4</text>
<text x="208.8" y="48.1">9</text>
<text x="208.8" y="53.1">10</text>
<text x="220" y="48.3">MCP6004</text>
<text x="188.5" y="55.5">12</text>
<text x="192.1" y="56">EN4</text>
<text x="42.2" y="62.9">4</text>
<text x="42.3" y="60.5">5</text>
<text x="42.3" y="65.4">7</text>
<text x="45.8" y="61">IN1+</text>
<text x="45.8" y="65.9">IN2+</text>
<text x="45.8" y="63.4">IN1-</text>
<text x="51.4" y="61">COMP</text>
<text x="57.6" y="61">OUT1</text>
<text x="57.6" y="65.9">OUT2</text>
<text x="62.3" y="60.5">2</text>
<text x="62.3" y="65.4">1</text>
<text x="42.3" y="67.9">6</text>
<text x="42.3" y="70.3">9</text>
<text x="45.8" y="70.8">IN3+</text>
<text x="45.8" y="68.3">IN2-</text>
<text x="57.6" y="70.8">OUT3</text>
<text x="62.3" y="70.3">14</text>
<text x="42" y="77.7">10</text>
<text x="42.1" y="75.2">11</text>
<text x="42.2" y="72.8">8</text>
<text x="45.8" y="75.7">IN4+</text>
<text x="45.8" y="73.3">IN3-</text>
<text x="57.6" y="75.7">OUT4</text>
<text x="62.3" y="75.2">13</text>
<text x="114.3" y="72.8">5</text>
<text x="116" y="76.5">74HC14</text>
<text x="121.4" y="72.8">6</text>
<text x="123.5" y="72.8">8</text>
<text x="125.3" y="76.5">74HC14</text>
<text x="130.8" y="72.8">9</text>
<text x="131.8" y="72.8">10</text>
<text x="133.9" y="76.5">74HC14</text>
<text x="139.4" y="72.8">11</text>
<text x="140.9" y="72.8">12</text>
<text x="143" y="76.5">74HC14</text>
<text x="148.5" y="72.8">13</text>
<text x="33.3" y="78.9">+5B</text>
<text x="40.6" y="78.9">+5B</text>
<text x="42" y="82.4">12</text>
<text x="42.3" y="80.2">3</text>
<text x="45.6" y="80.6">VCC</text>
<text x="45.6" y="83.1">GND</text>
<text x="45.8" y="78.2">IN4-</text>
<text x="58.3" y="85.6">LM339</text>
<text x="64.1" y="87.5">+5B</text>
<text x="69" y="87.5">+5B</text>
<text x="73.9" y="87.5">+5B</text>
<text x="78.8" y="87.5">+5B</text>
<text x="107" y="85.1">4</text>
<text x="107.1" y="87.5">3</text>
<text x="111" y="85.6">IN7</text>
<text x="111" y="88.1">IN6</text>
<text x="117.2" y="85.6">CD</text>
<text x="123.4" y="85.6">EO</text>
<text x="123.4" y="88.1">A0</text>
<text x="128.1" y="85.1">15</text>
<text x="128.1" y="87.5">9</text>
<text x="106.7" y="95">13</text>
<text x="107.1" y="90">2</text>
<text x="107.2" y="92.5">1</text>
<text x="111" y="95.4">IN3</text>
<text x="111" y="90.5">IN5</text>
<text x="111" y="93">IN4</text>
<text x="123.4" y="90.5">A1</text>
<text x="123.4" y="95.4">GS</text>
<text x="123.4" y="93">A2</text>
<text x="128.1" y="90">7</text>
<text x="128.1" y="95">14</text>
<text x="128.1" y="92.5">6</text>
<text x="42.2" y="99.9">4</text>
<text x="42.3" y="97.4">5</text>
<text x="45.8" y="97.9">IN1+</text>
<text x="45.8" y="100.4">IN1-</text>
<text x="51.4" y="97.9">COMP</text>
<text x="57.6" y="97.9">OUT1</text>
<text x="62.3" y="97.4">2</text>
<text x="106.7" y="97.4">12</text>
<text x="106.8" y="99.9">11</text>
<text x="111" y="100.4">IN1</text>
<text x="111" y="97.9">IN2</text>
<text x="42.3" y="102.3">7</text>
<text x="42.3" y="104.8">6</text>
<text x="42.3" y="107.3">9</text>
<text x="45.8" y="102.8">IN2+</text>
<text x="45.8" y="107.7">IN3+</text>
<text x="45.8" y="105.3">IN2-</text>
<text x="57.6" y="102.8">OUT2</text>
<text x="57.6" y="107.7">OUT3</text>
<text x="62.3" y="102.3">1</text>
<text x="62.3" y="107.3">14</text>
<text x="98.5" y="106">+5B</text>
<text x="104.7" y="106">+5B</text>
<text x="106.7" y="102.3">10</text>
<text x="106.7" y="107.3">16</text>
<text x="107.1" y="104.8">5</text>
<text x="110.8" y="107.7">VCC</text>
<text x="111" y="102.8">IN0</text>
<text x="111.3" y="105.3">EI</text>
<text x="138.3" y="102.3">2</text>
<text x="138.3" y="104.8">3</text>
<text x="140.1" y="107.3">74HC02</text>
<text x="145.5" y="103.5">1</text>
<text x="42.1" y="112.2">11</text>
<text x="42.2" y="109.7">8</text>
<text x="45.8" y="112.7">IN4+</text>
<text x="45.8" y="110.2">IN3-</text>
<text x="57.6" y="112.7">OUT4</text>
<text x="62.3" y="112.2">13</text>
<text x="107" y="109.5">8</text>
<text x="108.7" y="112.3">74HC148</text>
<text x="110.8" y="110.2">GND</text>
<text x="138.3" y="112.2">5</text>
<text x="145.5" y="113.4">4</text>
<text x="163" y="109.7">2</text>
<text x="163" y="112.2">3</text>
<text x="166.2" y="110.2">1D</text>
<text x="166.2" y="112.7">2D</text>
<text x="172.6" y="110.2">RG</text>
<text x="178.5" y="112.7">n1Q</text>
<text x="178.8" y="110.2">1Q</text>
<text x="183" y="109.7">16</text>
<text x="183" y="112.2">1</text>
<text x="33.3" y="115.9">+5B</text>
<text x="40.6" y="115.9">+5B</text>
<text x="42" y="114.6">10</text>
<text x="42" y="119.3">12</text>
<text x="42.3" y="117.1">3</text>
<text x="45.6" y="117.6">VCC</text>
<text x="45.8" y="115.1">IN4-</text>
<text x="138.3" y="114.6">6</text>
<text x="140.1" y="117.1">74HC02</text>
<text x="162.6" y="119.5">13</text>
<text x="163" y="114.6">6</text>
<text x="163" y="117.1">7</text>
<text x="166.2" y="115.1">3D</text>
<text x="166.2" y="117.6">4D</text>
<text x="178.5" y="117.6">n2Q</text>
<text x="178.8" y="115.1">2Q</text>
<text x="183" y="114.6">15</text>
<text x="183" y="119.5">10</text>
<text x="183" y="117.1">14</text>
<text x="45.6" y="120.1">GND</text>
<text x="58.1" y="122.5">LM339</text>
<text x="62.8" y="124.5">+5B</text>
<text x="67.7" y="124.5">+5B</text>
<text x="72.6" y="124.5">+5B</text>
<text x="77.6" y="124.5">+5B</text>
<text x="138.3" y="122">8</text>
<text x="138.3" y="124.5">9</text>
<text x="145.5" y="123.3">10</text>
<text x="155.2" y="123.2">+5B</text>
<text x="161.3" y="123.2">+5B</text>
<text x="162.9" y="122">4</text>
<text x="163" y="124.5">5</text>
<text x="166.2" y="120.1">LE12</text>
<text x="166.2" y="125">VCC</text>
<text x="166.2" y="122.5">LE34</text>
<text x="178.5" y="122.5">n3Q</text>
<text x="178.8" y="120.1">3Q</text>
<text x="178.8" y="125">4Q</text>
<text x="183" y="124.5">9</text>
<text x="183" y="122">11</text>
<text x="137.8" y="131.9">11</text>
<text x="140.1" y="127">74HC02</text>
<text x="162.6" y="127">12</text>
<text x="166.2" y="127.5">GND</text>
<text x="178.3" y="129.7">74HC75</text>
<text x="178.5" y="127.5">n4Q</text>
<text x="183" y="127">8</text>
<text x="42.2" y="136.8">4</text>
<text x="42.3" y="134.3">5</text>
<text x="45.8" y="134.8">IN1+</text>
<text x="45.8" y="137.3">IN1-</text>
<text x="51.4" y="134.8">COMP</text>
<text x="57.6" y="134.8">OUT1</text>
<text x="62.3" y="134.3">2</text>
<text x="137.7" y="134.3">12</text>
<text x="140.1" y="136.8">74HC02</text>
<text x="145.5" y="133.1">13</text>
<text x="42.3" y="139.3">7</text>
<text x="42.3" y="141.7">6</text>
<text x="45.8" y="139.7">IN2+</text>
<text x="45.8" y="142.2">IN2-</text>
<text x="57.6" y="139.7">OUT2</text>
<text x="62.3" y="139.3">1</text>
<text x="210.6" y="140.5">12</text>
<text x="210.7" y="143">13</text>
<text x="214.2" y="143.5">IN-</text>
<text x="214.2" y="141">IN+</text>
<text x="226.5" y="141">OUT</text>
<text x="231" y="140.5">14</text>
<text x="42.1" y="149.1">11</text>
<text x="42.2" y="146.6">8</text>
<text x="42.3" y="144.2">9</text>
<text x="45.8" y="144.7">IN3+</text>
<text x="45.8" y="149.6">IN4+</text>
<text x="45.8" y="147.2">IN3-</text>
<text x="57.6" y="144.7">OUT3</text>
<text x="57.6" y="149.6">OUT4</text>
<text x="62.3" y="144.2">14</text>
<text x="62.3" y="149.1">13</text>
<text x="107" y="144.2">4</text>
<text x="107.1" y="146.6">3</text>
<text x="107.1" y="149.1">2</text>
<text x="111" y="149.6">IN5</text>
<text x="111" y="144.7">IN7</text>
<text x="111" y="147.2">IN6</text>
<text x="117.2" y="144.7">CD</text>
<text x="123.4" y="144.7">EO</text>
<text x="123.4" y="147.2">A0</text>
<text x="123.4" y="149.6">A1</text>
<text x="128.1" y="144.2">15</text>
<text x="128.1" y="149.1">7</text>
<text x="128.1" y="146.6">9</text>
<text x="208.1" y="144.2">+5B</text>
<text x="210.8" y="147.9">11</text>
<text x="210.9" y="145.4">4</text>
<text x="214.2" y="145.9">VDD</text>
<text x="214.2" y="148.4">VSS</text>
<text x="33.3" y="152.8">+5B</text>
<text x="40.6" y="152.8">+5B</text>
<text x="42" y="151.6">10</text>
<text x="42.3" y="154.1">3</text>
<text x="45.6" y="154.5">VCC</text>
<text x="45.8" y="152.1">IN4-</text>
<text x="106.7" y="154.1">13</text>
<text x="107.2" y="151.6">1</text>
<text x="111" y="154.5">IN3</text>
<text x="111" y="152.1">IN4</text>
<text x="123.4" y="154.5">GS</text>
<text x="123.4" y="152.1">A2</text>
<text x="128.1" y="154.1">14</text>
<text x="128.1" y="151.6">6</text>
<text x="212.6" y="150.5">MCP6004</text>
<text x="42" y="156.3">12</text>
<text x="45.6" y="157">GND</text>
<text x="58.1" y="159.5">LM339</text>
<text x="64.1" y="161.4">+5B</text>
<text x="69" y="161.4">+5B</text>
<text x="73.9" y="161.4">+5B</text>
<text x="78.8" y="161.4">+5B</text>
<text x="106.7" y="156.5">12</text>
<text x="106.7" y="161.4">10</text>
<text x="106.8" y="159">11</text>
<text x="111" y="159.5">IN1</text>
<text x="111" y="157">IN2</text>
<text x="111" y="161.9">IN0</text>
<text x="98.5" y="165.1">+5B</text>
<text x="104.7" y="165.1">+5B</text>
<text x="106.7" y="166.4">16</text>
<text x="107.1" y="163.9">5</text>
<text x="110.8" y="166.8">VCC</text>
<text x="111.3" y="164.4">EI</text>
<text x="42.2" y="173.7">4</text>
<text x="42.3" y="171.3">5</text>
<text x="45.8" y="171.8">IN1+</text>
<text x="51.4" y="171.8">COMP</text>
<text x="57.6" y="171.8">OUT1</text>
<text x="62.3" y="171.3">2</text>
<text x="107" y="168.6">8</text>
<text x="108.7" y="171.4">74HC148</text>
<text x="110.8" y="169.3">GND</text>
<text x="42.3" y="176.2">7</text>
<text x="42.3" y="178.6">6</text>
<text x="45.8" y="176.7">IN2+</text>
<text x="45.8" y="174.2">IN1-</text>
<text x="45.8" y="179.2">IN2-</text>
<text x="57.6" y="176.7">OUT2</text>
<text x="62.3" y="176.2">1</text>
<text x="42.2" y="183.6">8</text>
<text x="42.3" y="181.1">9</text>
<text x="45.8" y="181.6">IN3+</text>
<text x="45.8" y="184.1">IN3-</text>
<text x="57.6" y="181.6">OUT3</text>
<text x="62.3" y="181.1">14</text>
<text x="33.3" y="189.7">+5B</text>
<text x="40.6" y="189.7">+5B</text>
<text x="42" y="188.5">10</text>
<text x="42.1" y="186.1">11</text>
<text x="42.3" y="191">3</text>
<text x="45.6" y="191.5">VCC</text>
<text x="45.8" y="186.6">IN4+</text>
<text x="45.8" y="189">IN4-</text>
<text x="57.6" y="186.6">OUT4</text>
<text x="62.3" y="186.1">13</text>
<text x="42" y="193.2">12</text>
<text x="45.6" y="193.9">GND</text>
<text x="58.3" y="196.4">LM339</text>
</g>
<g font-size="1.1">
<text x="83.7" y="12.7">1</text>
<text x="95.3" y="12.7">1</text>
<text x="117.9" y="71.8">1</text>
<text x="127.3" y="71.8">1</text>
<text x="135.9" y="71.8">1</text>
<text x="145" y="71.8">1</text>
<text x="142.1" y="102.3">1</text>
<text x="142.1" y="112.2">1</text>
<text x="142.1" y="122">1</text>
<text x="142.1" y="131.9">1</text>
</g>
</svg>
